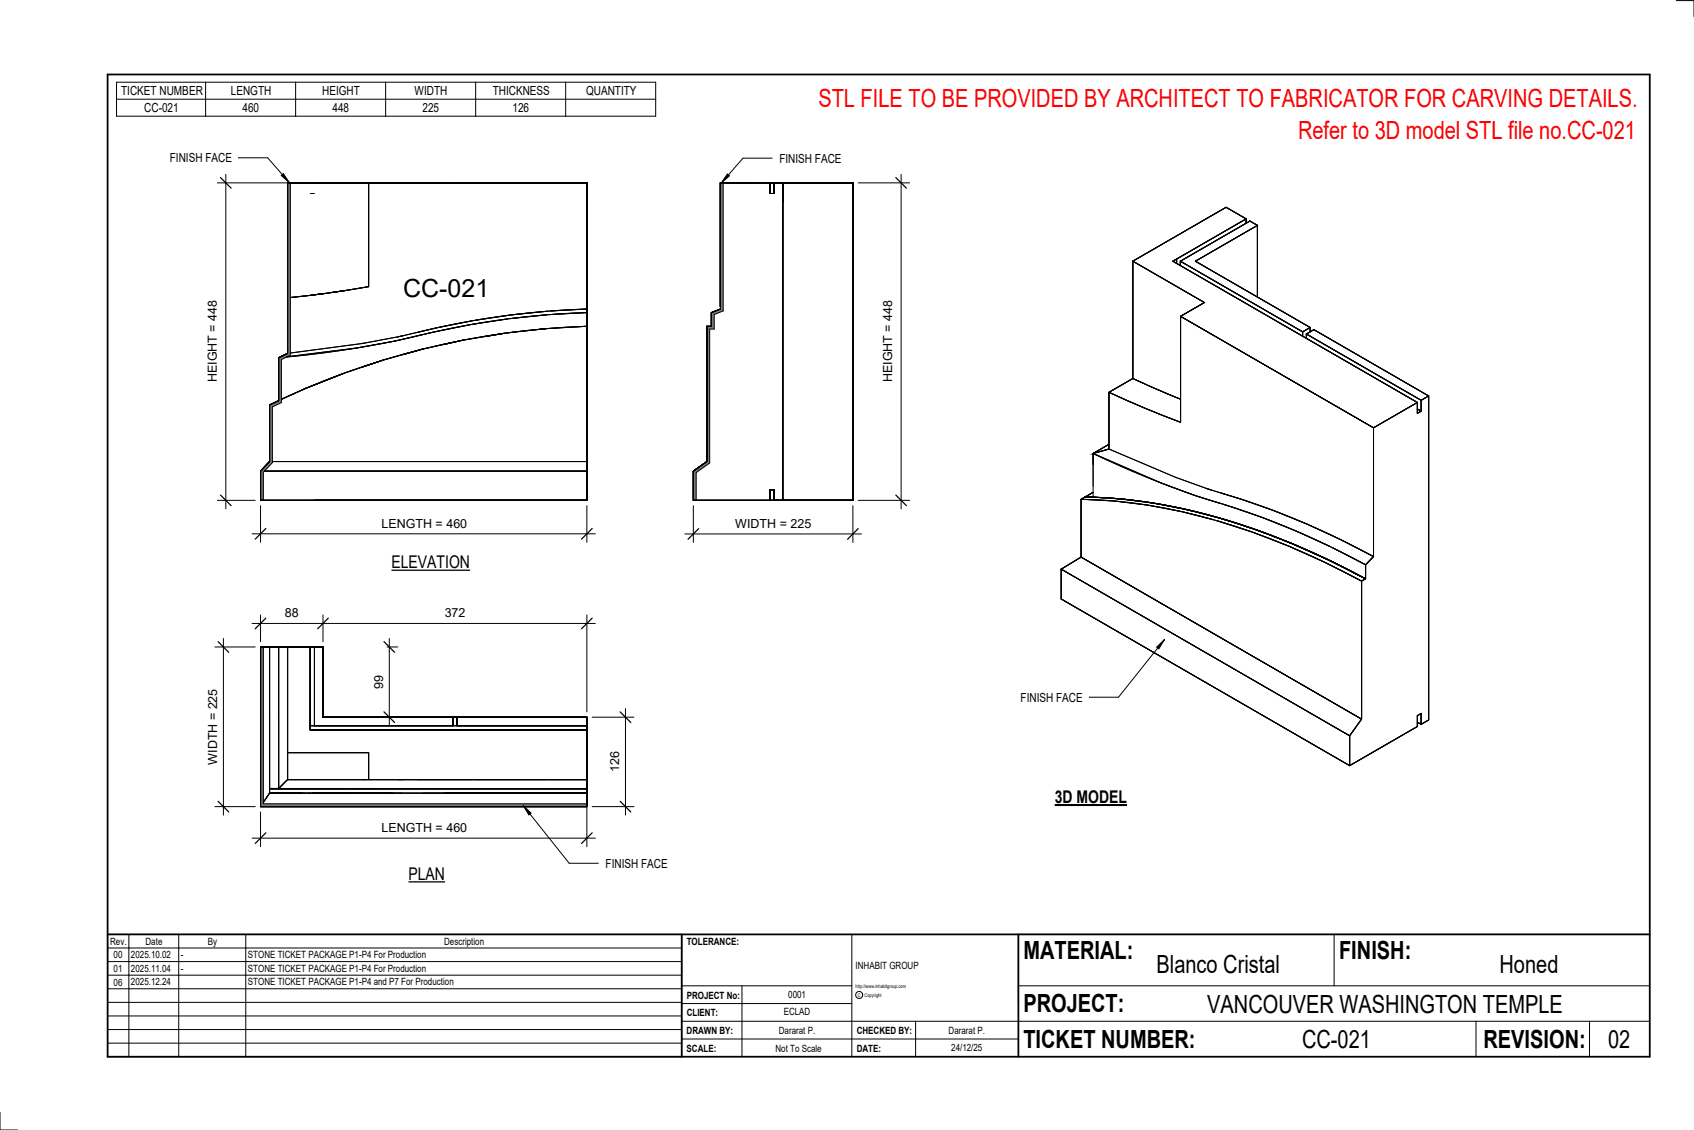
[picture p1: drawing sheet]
<svg xmlns="http://www.w3.org/2000/svg" width="914mm" height="610mm" viewBox="0 0 914 610" stroke-linecap="round" stroke-linejoin="round" font-family="sans-serif">
<g fill="none" stroke="#000" stroke-width=".54">
<path d="M662 112l-51 29M662 112l11 6M662 112l11 6-38 22v2M662 112l-51 29v63l-12 8v30l-9 3v6v-6l9-5M673 118v2M673 118l-38 22M675 119l-38 22M675 119l4 3M675 119l4 3-34 19M675 119l-38 22v2M635 140l-2 1M635 140v2"/>
<path d="M673 120v-2v2M679 122l-34 19M679 122v38M611 141v63M611 141l39 22M633 141l132 76M633 141l2-1v2M633 141l132 76v6M637 141l66 38M637 141v2M637 143v-2l66 38v2M637 141l38-22 4 3v38v-38l-34 19 62 36-4 2z"/>
<path d="M645 141l62 36M645 141l62 36v2M637 171l104 60M637 171v57l-19-8-19-8M650 163l-13 8M650 163l-39-22v63l-12 8v30M650 163l-13 8v57v-57l13-8-39-22 51-29 11 6-40 23 132 76-24 14-104-60 104 60M703 179v2M707 177l-4 2M707 179v-2l-4 2v2M707 177v2M709 178l62 36"/>
<path d="M709 178l-4 2M709 178l-4 2v3M709 178l62 36-4 2M705 180l62 36M705 180v3M705 183v-3l62 36v6l-2-1M599 212v30M611 204l-12 8M611 204l26 11M765 217l-24 14M765 217v6M767 216v6"/>
<path d="M767 216l4-2v174l-4 3v-6l-2 1M771 214v174M771 214l-4 2M599 240l-9 5 9-3M599 240l-9 5M741 231v69M765 221l2 1-2 1v-6l-24 14v69v-69M765 223l2-1v-6l-62-36 4-2 62 36v174M765 221l2 1M767 222l-2 1M590 245v17M590 245v23"/>
<path d="M590 245l37 16 18 6a437 437 0 0 1 92 38M590 245a478 478 0 0 0 69 27M599 242l-9 3M599 242l35 15 18 7a422 422 0 0 1 89 36M584 269a314 314 0 0 1 131 34l20 10M584 269v32M584 269l17 1M584 269l6-3zM586 268l-2 1M586 268a323 323 0 0 1 138 38l13 6M586 268h3M586 268h.1"/>
<path d="M586 268a323 323 0 0 1 139 38l12 6M586 268h6M586 268h4zM590 268l6 1M590 268l13 1M590 266l-4 2M590 268h.1M598 269h7M601 270l18 2-18-2M601 269h4M603 269l15 2 18 3M604 269h1"/>
<path d="M605 269l12 2-12-2M605 269l4 1M612 270h2M614 270a343 343 0 0 1 123 42M618 271l17 3M621 271h1M623 272l-1-1 15 3 13 3M628 273h1M632 273h.1M635 274l8 2M637 276l-18-4 18 4M638 276l17 4"/>
<path d="M638 276l18 5M640 275h.1M641 275h1M642 275l13 4M642 275l17 5M648 277h1M650 277l5 2M651 263l3 1M655 279l8 2M659 280l17 5M659 266a412 412 0 0 1 82 34M659 280h2"/>
<path d="M659 280l11 3M660 272l3 1M664 273l17 6 19 8M657 281l19 6-12-4M657 281l6 2M661 280a386 386 0 0 1 76 32M670 283l5 2M673 284l10 4M676 287l19 7-19-7M678 286h1M678 286l18 7M680 286l17 7"/>
<path d="M687 289l2 1M692 291l11 5M695 295l20 8-19-8M698 293l19 9 20 10M698 293a290 290 0 0 1 39 19M700 287l18 8M705 297h1M707 298l16 7M719 295l18 10M573 307l10-6zM573 307v16M573 307l156 90"/>
<path d="M573 307v16l156 90M580 303l-7 4M580 303l-7 4 156 90M584 301l151 87M584 301l-4 2M584 301h-1M584 301l151 87-151-87M715 303l20 10M724 306h1M730 309l7 3M735 313v75M737 312l-2 1"/>
<path d="M737 312h.1M737 305v7M737 312v-7l4-5-4 5v7l-2 1v75l-6 9v16l36-21M737 312l-2 1v75l-6 9-156-90v16M741 300l-4 5M573 323l156 90M573 323l156 90 36-21v-6M729 397v16M735 388l-6 9M765 386v6M765 392l-36 21M765 390l2 1"/>
<path d="M767 385v6M767 385l-2 1M767 385v6l-2-1M771 388l-4 3M771 388l-4 3-2-1"/>
</g>
<path d="M155 99h2v93l-5 2v23l-5 3v30l-5 5v15h-1v-16l4-5v-30l5-3v-23l5-2z" fill="#7c7c7c"/>
<g fill="none" stroke="#000" stroke-width=".54">
<path d="M155 99v92M155 99v62M155 99h12M155 99h44M155 99h162M157 99v93l-5 2v23l-5 3v30l-5 5v15M167 99h150M167 99h150v5M167 99h-12v92M170 99h74zM199 99v56v-56M199 99h118"/>
<path d="M199 99v56M247 99h70M247 99h70v5M247 99h70v171h-143h143M317 99v5M317 99v171M317 99v68M317 99v68v-68M317 99h-118h118M167 104h3M175 158l-7 1M186 157l-7 1"/>
<path d="M199 155v-56h-44v62M155 161v30M157 161l20-3 22-3-22 3zM254 175l-25 5M255 173l-29 6M272 180h-1M272 180l-32 6-33 8M272 180h.1M272 180l-22 3M272 180l-11 2M274 180h.1M274 172l-20 3"/>
<path d="M277 179h.1M278 179h.1M294 177l-3 1M294 177l-22 3M294 177h.1M294 177l23-1zM295 177l-12 2M295 170l-20 2M296 168l-20 2-19 3M317 176v73M317 169v7M317 167v2"/>
<path d="M317 176a384 384 0 0 0-47 4M317 169a462 462 0 0 0-104 15l-21 4-37 4M317 167a451 451 0 0 0-101 15l-20 3-39 5M317 169l-20 1M317 167l-20 1M317 176v94M317 167v9zM317 176v78h-174M150 193v23M155 191l-5 2M155 191l-5 2v23M190 200h-1"/>
<path d="M196 185h.1M200 197h-3M202 196h.1M205 195l-10 3M206 194v1M206 194l-20 7-21 8M207 194l-21 7M207 194h-1M215 192h.1M218 181l-3 1M221 190l-3 1 3-1M226 189l-9 2"/>
<path d="M228 188l-21 6M228 180a519 519 0 0 1-73 13M231 188h-1M232 188h-1M242 185l-2 1M243 185l-4 1M248 184l-8 2M250 183l-23 6 1-1M250 183l-1 1M252 183h.1M265 181h-3M270 180a415 415 0 0 0-83 21"/>
<path d="M270 180l-8 1M145 218h.1M145 218v31M150 216h.1M150 216l-5 2M150 216l-5 3M159 212l-2 1 2-1M164 210h.1M164 210h-1M164 210l-12 6M165 209v1M166 209h-1"/>
<path d="M170 207v1M179 204h-1M185 202l-19 7M185 201l-20 8M187 201l-22 8-13 6 13-6M141 254v16M141 254v16h176M143 254h174M143 254h174v16M145 249l-4 5M145 249l-4 5v16h26M147 249h170h-170"/>
<path d="M317 254v16M317 249v5M317 249h-170M141 270h176M141 270h26M170 270h147M317 264v6M317 270h-150M317 264v6h-150M317 264v6h-147"/>
</g>
<path d="M389 99h1v69l-4 2v8h-3v72l-7 5v15h-2v-16l8-5v-73h2v-7l5-2z" fill="#7c7c7c"/>
<g fill="none" stroke="#000" stroke-width=".54">
<path d="M389 99v66v-66h27v5h2M389 99h27M389 99h14M389 99v62M389 99v56v-56h14zM389 99v68M389 99h71M390 99v69l-4 2v8h-3v72l-7 5v15h-2M403 99h57M416 99v5M416 99h2M416 99v5h2"/>
<path d="M416 99h44M418 99v5M418 99h5M418 99h42M418 99v5h-2M418 99h5v171h-5v-6h-2v6h-42M423 99v10v-10h-5v5M423 99v171M423 99h37M423 99v171h37M423 99h37v171M460 99v94"/>
<path d="M460 99v171M460 99v5M460 99h-37v171h37M460 99h-42v5M460 99v117v-23M416 104h2M416 104v-5h2v5M418 104v-5h42v5M460 104v-5v5M382 176v73M382 176h2M382 176v11"/>
<path d="M382 176h2h-2v73M382 176v10M382 176v37M384 176h.1M384 169v7M384 169l5-2-5 2v7zM389 167l-5 2M460 193v23M382 210v39M382 208v-15v15M460 216v2M460 218v36"/>
<path d="M374 254v16M374 254v16h42M374 254v16h86M382 249l-8 5M460 254v16M460 254v16h-86M374 270h42M374 270h86M416 264v6M416 264v6h44M418 264h-2v6M418 264v6v-6"/>
<path d="M418 264v6M418 264h-2M418 270h42M418 270h-2M423 270h-5M423 270h37M460 264v6M460 270h-44M460 264v6h-42v-6v6M460 264v6h-42"/>
</g>
<path d="M141 349h1v85h175v1h-176z" fill="#7c7c7c"/>
<g fill="none" stroke="#000" stroke-width=".54">
<path d="M117 99h79M122 94v181M117 270h21M141 349h4M141 349h26M141 349v86M141 349h4v79M141 349v86h176v-41M141 349h33M142 349v85h175M145 349v79M145 349h5"/>
<path d="M145 349v76M145 349v79zM145 349h-4v86M150 349h5M150 349v76M150 349v76l5-4M155 349v57M155 349v72M155 349h12M155 349h12v42M155 349h-5v76M167 349h3"/>
<path d="M167 349v42M167 349h-26v86M167 349v45M170 349v42M170 349h4M170 349h4v38M170 349v42h-3v3h150v-3M170 349h4v38h70v4h-74zM174 349v38M167 391v3M167 394h150M167 391h3"/>
<path d="M170 391h74M170 391v-42h-3v42h77M174 387h70M174 387h143M174 387h73M244 387h3M244 387v4M244 391h3M244 387v4h3M244 387h3v4h-3zM247 391h70M247 387h70"/>
<path d="M247 387v4M247 387h70v4M317 387v4M317 394v41M317 394v27M317 391v3M317 391h-70h70v3M317 387h-143h143v4M317 387h-70v4h70M317 387v48M155 406v15M155 406h44"/>
<path d="M199 406v15M141 435h176M145 428l-3 5M145 425h.1M145 426h172M145 425v1M145 428h43M145 426v2M145 426h149M145 425h172M145 426h40M145 428h20z"/>
<path d="M145 425h5M150 425h-5M150 425h.1M150 425h167M150 425h20M153 425h16M155 421l-5 4M155 421h44M155 421l-5 4v-76v76M155 421h81M155 421v-72v72M155 421h162"/>
<path d="M166 428h.1M166 428h62M167 428h46M169 428h43zM188 425h-18h18M190 425h16M190 425h19M196 421h1M199 421v-15h-44v-57h12v45h150v27h-118h118M199 421h118M210 425h18M211 425h18"/>
<path d="M213 428h4M215 421h3M225 421h11M228 428h7M231 425h86M235 428h4M236 421h19M236 421h81M239 428h1M240 428h77h-77M245 425h-83M250 425h18"/>
<path d="M257 421h39M272 425h22M294 426h-108M294 425h-144M295 425h22M297 421h20M317 428v7M317 426v2M317 425v1M317 425h.1M317 421v4M317 425h-167"/>
<path d="M317 428h-110M317 428h-77M317 426h-23M317 428h-89M317 425v3M317 425v-4v4M317 428v7h-176M317 425h-23"/>
</g>
<path d="M119 96l6 6M119 267l6 6" fill="none" stroke="#000" stroke-width=".67"/>
<path d="M111 162h8v44h-8z" fill="#fff"/>
<path d="M141 273v20M317 273v20M136 288h185" fill="none" stroke="#000" stroke-width=".54"/>
<path d="M144 285l-6 6M320 285l-6 6" fill="none" stroke="#000" stroke-width=".67"/>
<g fill="#fff">
<path d="M206 279h46v7h-46z"/>
<path d="M218 148h46v15h-46z"/>
</g>
<path d="M463 99h28M486 94v181M463 270h28" fill="none" stroke="#000" stroke-width=".54"/>
<path d="M484 96l5 6M484 267l5 6" fill="none" stroke="#000" stroke-width=".67"/>
<path d="M476 162h7v44h-7z" fill="#fff"/>
<path d="M374 273v20M460 273v20M370 288h95" fill="none" stroke="#000" stroke-width=".54"/>
<path d="M377 285l-6 6M463 285l-5 6" fill="none" stroke="#000" stroke-width=".67"/>
<path d="M397 279h41v7h-41z" fill="#fff"/>
<path d="M116 349h22M121 344v96M116 435h22" fill="none" stroke="#000" stroke-width=".54"/>
<path d="M118 346l5 6M118 432l5 6" fill="none" stroke="#000" stroke-width=".67"/>
<path d="M111 372h8v41h-8z" fill="#fff"/>
<path d="M136 336h185M141 332v14M174 332v14M317 332v52" fill="none" stroke="#000" stroke-width=".54"/>
<path d="M144 333l-6 6M177 333l-6 6M320 333l-6 6" fill="none" stroke="#000" stroke-width=".67"/>
<g fill="#fff">
<path d="M154 327h7v7h-7z"/>
<path d="M240 327h11v7h-11z"/>
</g>
<path d="M320 387h22M338 382v58M320 435h22" fill="none" stroke="#000" stroke-width=".54"/>
<path d="M335 384l5 6M335 432l5 6" fill="none" stroke="#000" stroke-width=".67"/>
<path d="M328 406h8v11h-8z" fill="#fff"/>
<path d="M141 438v19M317 423v34M136 452h185" fill="none" stroke="#000" stroke-width=".54"/>
<path d="M144 449l-6 6M320 449l-6 6" fill="none" stroke="#000" stroke-width=".67"/>
<path d="M206 443h46v7h-46z" fill="#fff"/>
<path d="M209 349h6M210 344v47M209 387h6" fill="none" stroke="#000" stroke-width=".54"/>
<path d="M207 346l6 6M207 384l6 6" fill="none" stroke="#000" stroke-width=".67"/>
<path d="M201 364h7v8h-7z" fill="#fff"/>
<g fill="none" stroke="#000" stroke-width=".54">
<path d="M905 0h9v9M460 504v66M720 504v28M891 504h-341v37M368 532h92M401 532v38M550 532h341M368 551h523M368 541h92M494 551v19M797 551v19M858 551v19"/>
<path d="M368 561h182M0 600v10h10"/>
<circle cx="464" cy="537" r="1.9"/>
</g>
<path d="M58 40h833v530h-833zM58 504h833M368 504v66M550 504v66" fill="none" stroke="#000" stroke-width=".96"/>
<g fill="#fff">
<path d="M652 534h192v15h-192z"/>
<path d="M513 562h17v6h-17z"/>
<path d="M425 533h10v6h-10z"/>
<path d="M423 543h15v6h-15z"/>
<path d="M420 553h20v6h-20z"/>
<path d="M624 513h68v15h-68z"/>
<path d="M809 513h33v15h-33z"/>
<path d="M512 553h20v6h-20z"/>
<path d="M703 553h37v15h-37z"/>
<path d="M442 45h443v16h-443z"/>
<path d="M868 553h12v15h-12z"/>
<path d="M61 512h5v6h-5z"/>
<path d="M61 520h5v6h-5z"/>
<path d="M61 527h5v6h-5z"/>
</g>
<path d="M63 44h291v19h-291zM63 54h291M111 44v19M160 44v19M208 44v19M257 44v19M305 44v19" fill="none" stroke="#000" stroke-width=".54"/>
<path d="M211 298h43v11h-43z" fill="#fff"/>
<path d="M211 308h43" fill="none" stroke="#000" stroke-width=".69" stroke-linecap="butt"/>
<path d="M220 466h20v11h-20z" fill="#fff"/>
<path d="M220 476h20" fill="none" stroke="#000" stroke-width=".69" stroke-linecap="butt"/>
<path d="M569 424h40v12h-40z" fill="#fff"/>
<path d="M569 434h39" fill="none" stroke="#000" stroke-width="1.1" stroke-linecap="butt"/>
<path d="M701 63h184v15h-184z" fill="#fff"/>
<g fill="none" stroke="#000" stroke-width=".54">
<path d="M129 85h15l12 13M152 95l1-1 3 4zM58 504h310v66h-310zM58 519h310M58 511h310M70 504v66M96 504v66M133 504v66M58 533h310M58 526h310M58 555h310M58 548h310"/>
<path d="M58 541h310M58 563h310"/>
</g>
<path d="M152 95l1-1 3 4z" fill="#000"/>
<path d="M92 81h33v8h-33z" fill="#fff"/>
<path d="M393 94l1 1-5 4z" fill="#000"/>
<path d="M393 94l1 1-5 4zM417 85h-16l-12 14" fill="none" stroke="#000" stroke-width=".54"/>
<path d="M421 82h33v7h-33z" fill="#fff"/>
<path d="M283 435l4 4-2 1z" fill="#000"/>
<path d="M283 435l4 4-2 1zM283 435l24 31h16" fill="none" stroke="#000" stroke-width=".54"/>
<path d="M327 462h33v8h-33z" fill="#fff"/>
<path d="M624 349l4-4-2 5zM628 345l-24 31h-16" fill="none" stroke="#000" stroke-width=".54"/>
<path d="M624 349l4-4-2 5z" fill="#000"/>
<path d="M551 372h33v8h-33z" fill="#fff"/>
<g font-size="13.5" fill="#f00">
<text x="442" y="58">STL FILE TO BE PROVIDED BY ARCHITECT TO FABRICATOR FOR CARVING DETAILS.</text>
<text x="701" y="75">Refer to 3D model STL file no.CC-021</text>
</g>
<g font-size="13.5">
<text x="218" y="160">CC-021</text>
<text x="552" y="517">MATERIAL:</text>
<text x="723" y="517">FINISH:</text>
<text x="624" y="525">Blanco Cristal</text>
<text x="809" y="525">Honed</text>
<text x="552" y="546">PROJECT:</text>
<text x="652" y="546">VANCOUVER WASHINGTON TEMPLE</text>
<text x="552" y="565">TICKET NUMBER:</text>
<text x="703" y="565">CC-021</text>
<text x="801" y="565">REVISION:</text>
<text x="868" y="565">02</text>
</g>
<g font-size="9.4">
<text x="211" y="307">ELEVATION</text>
<text x="569" y="433">3D MODEL</text>
<text x="220" y="475">PLAN</text>
</g>
<g font-size="6.7">
<text x="65" y="51">TICKET NUMBER</text>
<text x="125" y="51">LENGTH</text>
<text x="174" y="51">HEIGHT</text>
<text x="224" y="51">WIDTH</text>
<text x="266" y="51">THICKNESS</text>
<text x="316" y="51">QUANTITY</text>
<text x="78" y="60">CC-021</text>
<text x="131" y="60">460</text>
<text x="179" y="60">448</text>
<text x="228" y="60">225</text>
<text x="277" y="60">126</text>
<text x="92" y="88">FINISH FACE</text>
<text x="421" y="88">FINISH FACE</text>
<text x="117" y="206" transform="rotate(-90 117 206)">HEIGHT = 448</text>
<text x="482" y="206" transform="rotate(-90 482 206)">HEIGHT = 448</text>
<text x="206" y="285">LENGTH = 460</text>
<text x="397" y="285">WIDTH = 225</text>
<text x="154" y="333">88</text>
<text x="240" y="333">372</text>
<text x="207" y="372" transform="rotate(-90 207 372)">99</text>
<text x="551" y="379">FINISH FACE</text>
<text x="117" y="413" transform="rotate(-90 117 413)">WIDTH = 225</text>
<text x="334" y="417" transform="rotate(-90 334 417)">126</text>
<text x="206" y="449">LENGTH = 460</text>
<text x="327" y="468">FINISH FACE</text>
</g>
<g font-size="5.4">
<text x="59" y="510">Rev.</text>
<text x="79" y="510">Date</text>
<text x="112" y="510">By</text>
<text x="240" y="510">Description</text>
<text x="371" y="510">TOLERANCE:</text>
<text x="61" y="517">00</text>
<text x="71" y="517">2025.10.02</text>
<text x="98" y="517">-</text>
<text x="134" y="517">STONE TICKET PACKAGE P1-P4 For Production</text>
<text x="61" y="525">01</text>
<text x="71" y="524">2025.11.04</text>
<text x="98" y="524">-</text>
<text x="134" y="524">STONE TICKET PACKAGE P1-P4 For Production</text>
<text x="462" y="523">INHABIT GROUP</text>
<text x="61" y="532">06</text>
<text x="71" y="532">2025.12.24</text>
<text x="134" y="532">STONE TICKET PACKAGE P1-P4 and P7 For Production</text>
<text x="371" y="539">PROJECT No:</text>
<text x="425" y="538">0001</text>
<text x="371" y="548">CLIENT:</text>
<text x="423" y="548">ECLAD</text>
<text x="371" y="558">DRAWN BY:</text>
<text x="420" y="558">Dararat P.</text>
<text x="462" y="558">CHECKED BY:</text>
<text x="512" y="558">Dararat P.</text>
<text x="371" y="567">SCALE:</text>
<text x="419" y="567">Not To Scale</text>
<text x="462" y="567">DATE:</text>
<text x="513" y="567">24/12/25</text>
</g>
<g font-size="2.7">
<text x="462" y="533">http://www.inhabitgroup.com</text>
<text x="463" y="538">C</text>
<text x="467" y="538">Copyright</text>
</g>
</svg>
